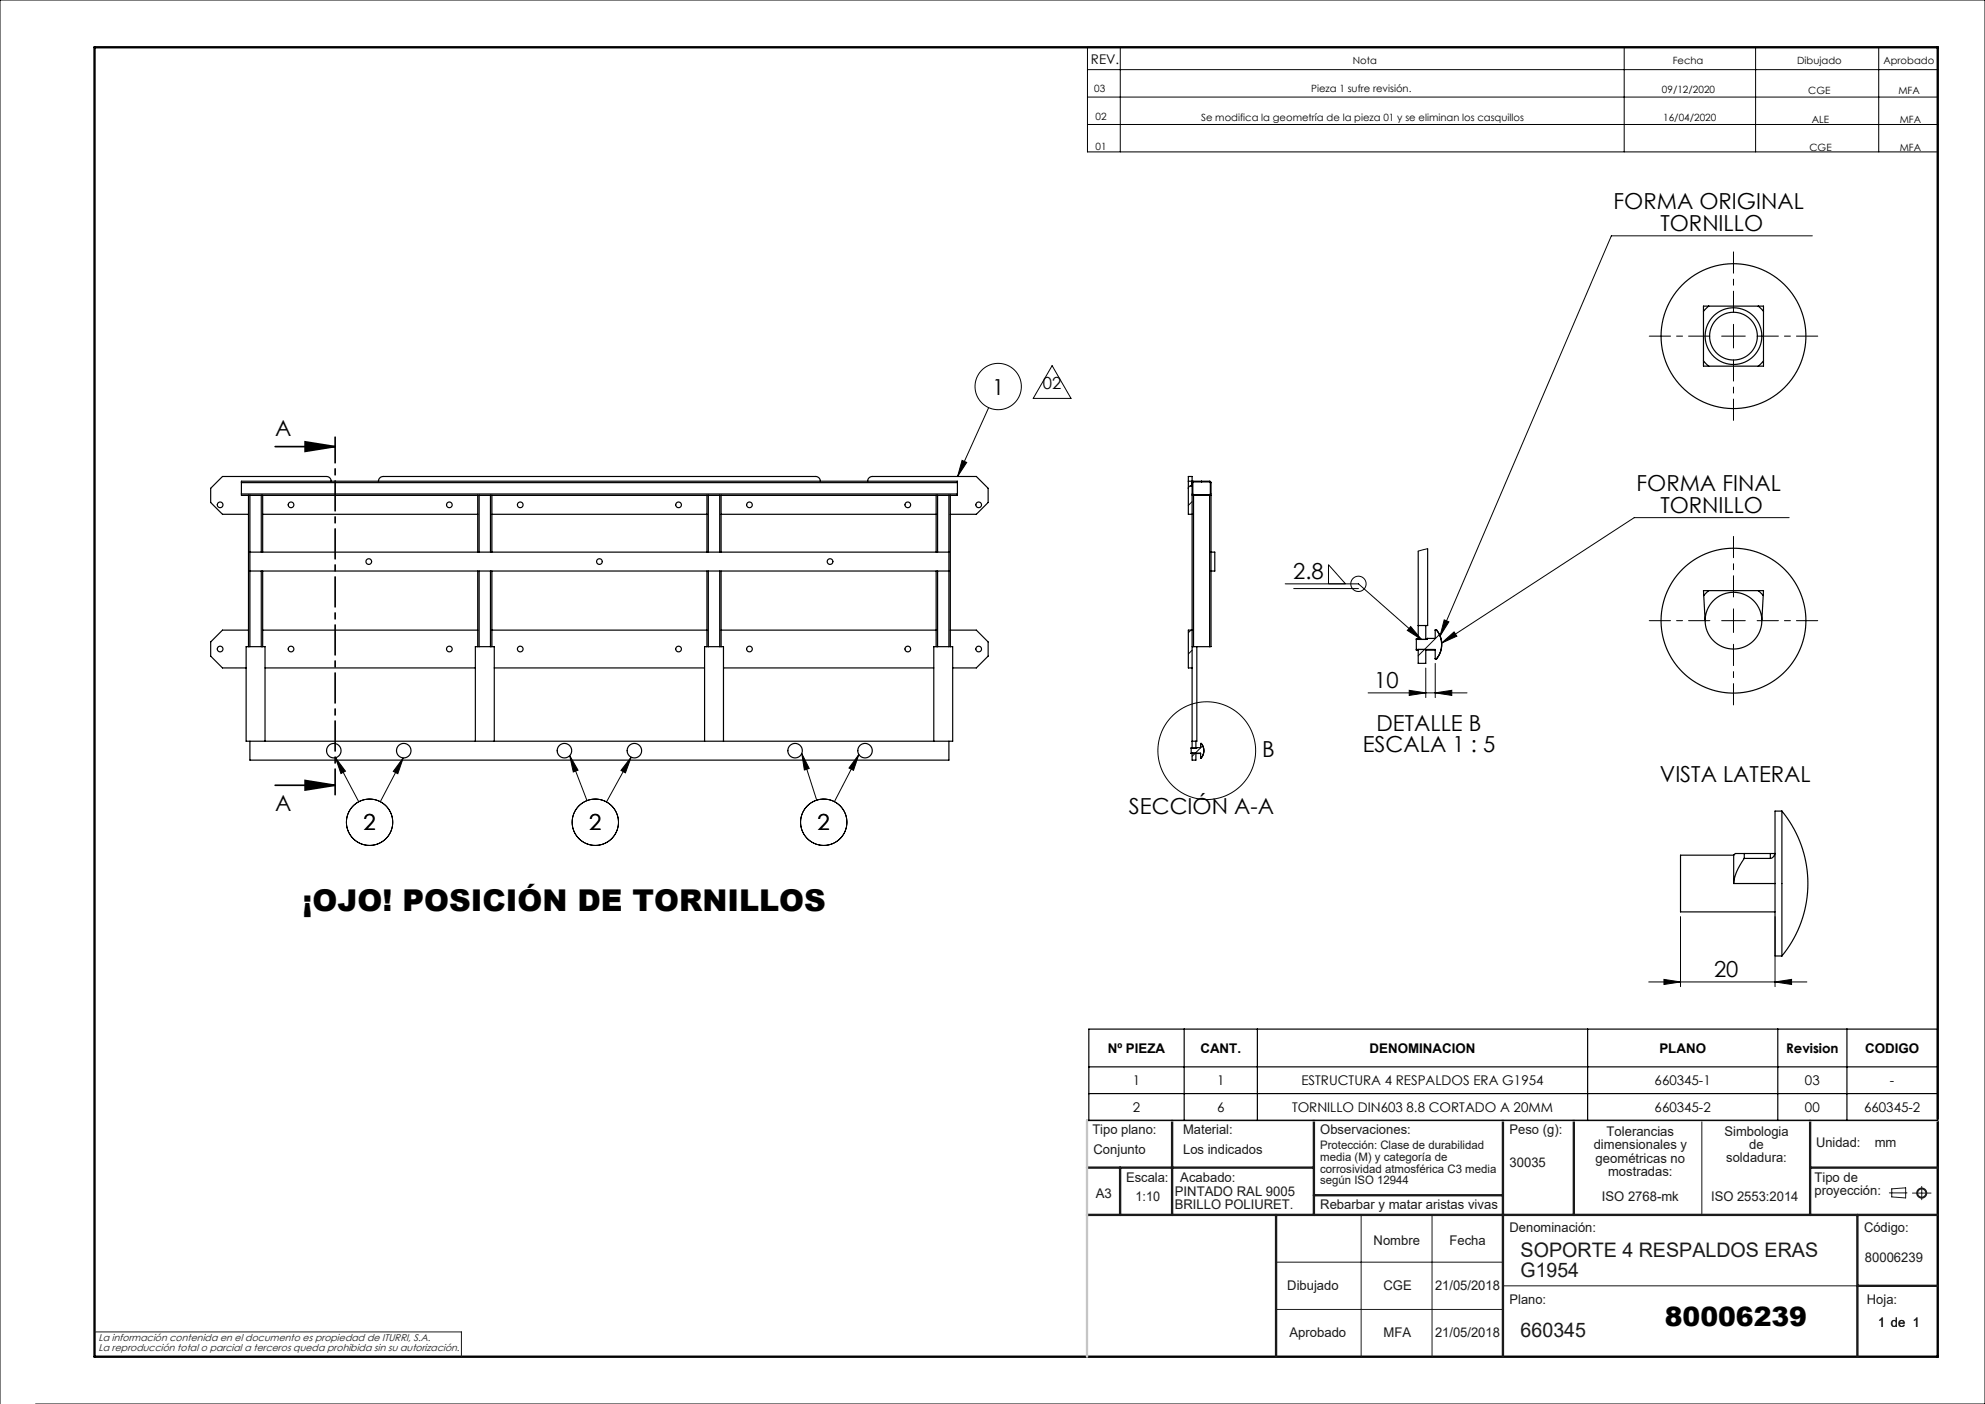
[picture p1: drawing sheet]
<svg xmlns="http://www.w3.org/2000/svg" width="420mm" height="297mm" viewBox="0 0 420 297" stroke-linecap="round" stroke-linejoin="round" font-family="sans-serif">
<g fill="none" stroke="#191924" stroke-width=".21">
<path d="M360.1 237v20M288 257v30M303 257v30M399.7 252.3h3.8M400.3 251.5l2.9-.2v2.1l-2.9-.2zM404.6 252.4h4M406.6 251v2.8M270 267h48M270 277h48M318 272h75M20 281.8h77.6v5.2"/>
<circle cx="406.6" cy="252.4" r="1.07"/>
<circle cx="406.6" cy="252.4" r=".86"/>
</g>
<g fill="none" stroke="#000" stroke-width=".21">
<path d="M230.1 10h179.9v22.1h-179.9zM230.1 14.7h179.9M237 10v22.1M343.7 10v22.1M371.5 10v22.1M397.5 10v22.1M230.1 20.5h179.9M230.1 26.3h179.9M383.5 49.9h-42.6l-36.2 84.7M222.6 77.4l4 6.9h-8zM364.3 71.1h5M366.8 68.6v5"/>
<path d="M203.6 97.4l.9 .4-1.9 3zM209.2 86.2l-6.6 14.6M252.2 106.1l-.8 .8M256.2 102.1l-.1 .2M302.1 116.1l-2 .5M378.6 109.5h-32.8l-40.8 26.5M252 133.3l-.6 .6M252.2 137.5l-.8 .8M271.9 123.5h15.5l13.4 11.8M273.7 124.5h13.7M281.1 123.5v-4l3.6 4M298.5 132.5l2.3 2.8-3-1.9z"/>
<path d="M304 139.3h.1M304.6 134.2l-4.5 4.5M305 136l2.7-2.3 .5 .9zM305.6 131.1l1 .5-1.9 3zM364.3 131.3h5M366.8 128.8v5M120.5 159.8l3.7 9.6M120.5 159.8l1.8 3.1-1 .4zM169.6 159.4l1.6 3.2-1 .3zM169.6 159.4l3.2 9.9M181.7 159.6l-1.1 3.4-1-.5zM181.7 159.6l-5.2 10"/>
<path d="M254.5 157.8l-2.3 2.2M289.5 146.6h20.9M298.2 146l3.5 .6-3.5 .5zM301.7 141.3v6.3M303.7 146.6l3.5-.6v1.1zM303.7 140.3v7.3M71 160.3l2.1 2.8-1 .5zM71 160.3l4.9 9.3M85.3 160.3l-1.1 3.4-1-.5zM85.3 160.3l-4.8 9.3M133.5 160.2l-1.2 3.3-.9-.5zM133.5 160.2l-5.2 9.4"/>
<path d="M355.6 193.9v14.8M375.6 193.9v14.8M348.8 207.7h33.5M352.1 207.2l3.5 .5-3.5 .6zM375.6 207.7l3.5-.5v1.1zM7.5 297h412.5v-297h-420v297"/>
<circle cx="211.2" cy="81.8" r="4.9"/>
<circle cx="287.4" cy="123.5" r="1.62"/>
<circle cx="255.3" cy="158.8" r="10.3"/>
<circle cx="78.2" cy="173.9" r="4.9"/>
<circle cx="126" cy="173.9" r="4.9"/>
<circle cx="174.3" cy="173.9" r="4.9"/>
</g>
<path d="M20 10h390v277h-390z" fill="none" stroke="#000" stroke-width=".5"/>
<g fill="none" stroke="#191924" stroke-width=".5">
<path d="M248 237v20M278 237v20M318 237v50M333 237v20M383 237v20M230 257h180M230 247h48M237 247v10M270 257v30M278 252.8h40M383 247h27M393 257v30"/>
<path d="M393 272h17"/>
</g>
<path d="M410 237h-180v50" fill="none" stroke="#c0c0c0" stroke-width=".5"/>
<path d="M58.2 94.5h12.7M64.6 93.5l6.3 1-6.3 1zM58.2 166.1h12.7M64.6 165.1l6.3 1-6.3 1z" fill="none" stroke="#000" stroke-width=".35"/>
<g fill="none" stroke="#000" stroke-width=".25">
<path d="M360.4 76.3l1.1 1.2M360.4 65.9v10.4M360.4 76.3v1.2h1.1M361.5 64.8l-1.1 1.1M361.5 64.8h10.5M361.5 77.5h10.5M361.5 64.8h-1.1v1.1M372 64.8l1.1 1.1M372 64.8h1.1v1.1M373.1 65.9v10.4M373.1 76.3l-1.1 1.2M373.1 76.3v1.2h-1.1"/>
<path d="M51.1 104.5v.3h1.5M51.1 102.1v-.3h151.5v.3M51.1 104.5h151.5M51.1 102.1h151.5M51.1 102.1v2.4M52.6 104.8h.3M52.6 104.8v32M52.9 104.8v32M52.9 104.8h2.4M52.9 116.8h147.9M55.3 104.8h.3M55.3 104.8v12"/>
<path d="M55.6 104.8h45.5M55.6 108.8h45.5M55.6 104.8v12M70.1 101.8a1 1 0 0 0-1-1h-22l-2.5 2.5v3l2.5 2.5h5.5M80.1 101.8a1 1 0 0 1 1-1h91.5a1 1 0 0 1 1 1M101.1 104.8h.3M101.1 104.8v12M101.4 104.8h2.4M101.4 104.8v12M103.8 104.8h.3M103.8 104.8v12M104.1 104.8h45.5"/>
<path d="M104.1 108.8h45.5M104.1 104.8v12M149.6 104.8h.3M149.6 104.8v12M149.9 104.8h2.4M149.9 104.8v12M152.3 104.8h.3M152.3 104.8v12M152.6 104.8h45.5M152.6 108.8h45.5M152.6 104.8v12M183.6 101.8a1 1 0 0 1 1-1h22l2.5 2.5v3l-2.5 2.5h-5.5"/>
<path d="M198.1 104.8h.3M198.1 104.8v12M198.4 104.8h2.4M198.4 104.8v12M200.8 104.8h.3M200.8 104.8v32M201.1 104.8v32M202.6 104.5v.3h-1.5M202.6 102.1v2.4M251.4 101.8v-1h.8v1M251.4 101.8h.8M251.4 101.8v7h.8"/>
<path d="M252.2 102.1l.3-.3h3.6l.1 .3v2.4l-.3 .3M252.2 104.5l.3 .3M252.2 102.8a.6 .6 0 0 0-.8 .4v.1M252.2 104.8h.3M252.2 101.8v56.5M252.4 102h3.6l.1 2.6h-3.6zM252.5 104.8h3.4M252.5 104.8v32M254.2 101.8v.1M254.2 104.6v.2M255.9 104.8h.3v32h-.3M255.9 104.8v32"/>
<path d="M256.2 116.8h.8v4h-.8M300.1 116.6v18.7M302.1 116.1v16.2h-2M52.6 136.8h.3M52.6 136.8h-.5v20h149.5v-20h-.5M52.6 133.3h-5.5l-2.5 2.5v3l2.5 2.5h5M52.9 136.8h2.4M52.9 120.8h147.9M55.3 136.8h.3M55.3 120.8v16M55.6 136.8h.5v20M55.6 133.3h45.5"/>
<path d="M55.6 120.8v16M101.1 136.8h.3M101.1 136.8h-.5v20M101.1 120.8v16M101.4 136.8h2.4M101.4 120.8v16M103.8 136.8h.3M103.8 120.8v16M104.1 136.8h.5v20M104.1 133.3h45.5M104.1 120.8v16M149.6 136.8h.3"/>
<path d="M149.6 136.8h-.5v20M149.6 120.8v16M149.9 136.8h2.4M149.9 120.8v16M152.3 136.8h.3M152.3 120.8v16M152.6 136.8h.5v20M152.6 133.3h45.5M152.6 120.8v16M198.1 136.8h.3M198.1 136.8h-.5v20M198.1 120.8v16"/>
<path d="M198.4 136.8h2.4M198.4 120.8v16M200.8 136.8h.3M201.1 133.3h5.5l2.5 2.5v3l-2.5 2.5h-5M252.2 136.8h3.7M252.2 133.3h-.8v8h.8M253.2 136.8v20h-1M299.7 137.4v.1h.4M299.7 137.4h4v1.9M299.7 135.3v2.1M299.7 135.3h2.2M300.1 135.1h-.4v.2"/>
<path d="M300.1 137.4v2.9h1.6v-2.9M301.7 135.1h.2M301.7 137.5h2M301.7 132.3v3M301.9 135.1v.2M302.1 135.1h-.2M302.1 135.1l-.2 .2M303.7 139.3l.3 .1M303.7 133.3h.3M303.7 139.3h.3M303.7 133.3v1.8h-1.6M304 133.3a4.8 4.8 0 0 1 0 6.1"/>
<path d="M304 133.3a4.8 4.8 0 0 1 0 6M304 133.3h-.3M304 139.3v.1M304 133.3h.1M360.5 126l.3 5.3M361.5 124.9l-1 1.1M361.5 124.9h10.5M361.5 124.9h-1.1l.1 1.1M372 124.9l1.1 1.1M372 124.9h1.1v1.1M373.1 126l-.3 5.3M52.9 156.8v4h147.9v-4"/>
<path d="M56.1 141.3h44.5M104.6 141.3h44.5M153.1 141.3h44.5M252 159.3l.2 .1M252 159.3h2v1M252 158.3v1M252 158.3h1.2M252.2 158.2l-.2 .1M252.2 159.3v1.5h.8v-1.5M253 158.2h.2M253 159.4h1M253 156.8v1.5"/>
<path d="M253.2 158.2v.1M253.2 158.2h.1M254 157.3v.9l-.8 .1M254 157.3h.2M254.2 157.3a2.41 2.41 0 0 1 0 3M254.2 157.3a2.39 2.39 0 0 1 0 3M254.2 157.3h-.2M254.2 157.3h.1M254 160.3h.2M254.2 160.3h.1M377 171.6a24.1 24.1 0 0 1 0 30.6M377 171.6v30.6"/>
<path d="M377 171.6h-1.4v15.3M366.8 180.9v6M366.8 180.9h-11.2v12h20M366.8 186.9h8.8M369.1 180.6h-.8a1.4 1.4 0 0 0-1.5 .3M369.1 180.6v1M369.1 181.6a10.7 10.7 0 0 0-2.3 5.3M369.1 181.6h5.5M369.1 180.6h5.5M374.6 180.6h.9M374.6 180.6v1M375.5 180.6l-.3 .6-.6 .4"/>
<path d="M375.5 180.6h.1M375.6 186.9v15.3h1.4M230.4 217.7h179.5v19.3h-179.5zM250.6 217.7v19.3M266 217.7v19.3M335.9 217.7v19.3M376.2 217.7v19.3M390.8 217.7v19.3M230.4 225.7h179.5M230.4 231.3h179.5"/>
<circle cx="366.8" cy="71.1" r="6"/>
<circle cx="366.8" cy="71.1" r="15.3"/>
<circle cx="366.8" cy="71.1" r="5.1"/>
<circle cx="46.6" cy="106.8" r=".6"/>
<circle cx="61.6" cy="106.8" r=".6"/>
<circle cx="78" cy="118.8" r=".6"/>
<circle cx="95.1" cy="106.8" r=".6"/>
<circle cx="110.1" cy="106.8" r=".6"/>
<circle cx="126.8" cy="118.8" r=".6"/>
<circle cx="143.6" cy="106.8" r=".6"/>
<circle cx="158.6" cy="106.8" r=".6"/>
<circle cx="175.6" cy="118.8" r=".6"/>
<circle cx="192.1" cy="106.8" r=".6"/>
<circle cx="207.1" cy="106.8" r=".6"/>
<circle cx="46.6" cy="137.3" r=".6"/>
<circle cx="61.6" cy="137.3" r=".6"/>
<circle cx="95.1" cy="137.3" r=".6"/>
<circle cx="110.1" cy="137.3" r=".6"/>
<circle cx="143.6" cy="137.3" r=".6"/>
<circle cx="158.6" cy="137.3" r=".6"/>
<circle cx="192.1" cy="137.3" r=".6"/>
<circle cx="207.1" cy="137.3" r=".6"/>
<circle cx="366.8" cy="131.3" r="15.3"/>
<circle cx="366.8" cy="131.3" r="6"/>
<circle cx="70.6" cy="158.8" r="1.53"/>
<circle cx="85.4" cy="158.8" r="1.53"/>
<circle cx="119.4" cy="158.8" r="1.53"/>
<circle cx="134.2" cy="158.8" r="1.53"/>
<circle cx="168.2" cy="158.8" r="1.53"/>
<circle cx="183" cy="158.8" r="1.53"/>
</g>
<path d="M361.8 71.1h-12.8M366.8 66.1v-12.8M366.8 76.1v12.8M371.8 71.1h12.8M361.8 131.3h-12.8M366.8 136.3v12.8M366.8 126.3v-12.8M371.8 131.3h12.8" fill="none" stroke="#000" stroke-width=".21" stroke-dasharray="15.2 1.3 1.3 1.3" stroke-dashoffset="10.7"/>
<path d="M70.9 92.5v75.6" fill="none" stroke="#000" stroke-width=".35" stroke-dasharray="6.3 1.3 1.3 1.3" stroke-dashoffset=".9"/>
<g fill="#000">
<path d="M64.6 93.5l6.3 1-6.3 1zM64.6 165.1l6.3 1-6.3 1z"/>
<path d="M298.2 146l3.5 .6-3.5 .5zM303.7 146.6l3.5-.6v1.1z"/>
<path d="M71 160.3l2.1 2.8-1 .5zM85.3 160.3l-1.1 3.4-1-.5zM120.5 159.8l1.8 3.1-1 .4zM133.5 160.2l-1.2 3.3-.9-.5zM169.6 159.4l1.6 3.2-1 .3zM181.7 159.6l-1.1 3.4-1-.5zM203.6 97.4l.9 .4-1.9 3zM305.6 131.1l1 .5-1.9 3zM305 136l2.7-2.3 .5 .9zM298.5 132.5l2.3 2.8-3-1.9z"/>
<path d="M352.1 207.2l3.5 .5-3.5 .6zM375.6 207.7l3.5-.5v1.1z"/>
</g>
<text font-size="6.3" x="64" y="192.7">¡OJO! POSICIÓN DE TORNILLOS</text>
<text font-size="5.6" x="352.2" y="280.5">80006239</text>
<g font-size="4.7">
<text x="341.4" y="44.3">FORMA ORIGINAL</text>
<text x="351.3" y="48.8">TORNILLO</text>
<text x="209.9" y="83.5">1</text>
<text x="58.2" y="92.3">A</text>
<text x="346.3" y="103.9">FORMA FINAL</text>
<text x="351.3" y="108.4">TORNILLO</text>
<text x="273.6" y="122.5">2.8</text>
<text x="290.8" y="145.6">10</text>
<text x="291.3" y="154.6">DETALLE B</text>
<text x="267" y="160.2">B</text>
<text x="288.3" y="159.1">ESCALA 1 : 5</text>
<text x="351.2" y="165.4">VISTA LATERAL</text>
<text x="58.2" y="171.5">A</text>
<text x="238.9" y="172.2">SECCIÓN A-A</text>
<text x="76.9" y="175.6">2</text>
<text x="124.7" y="175.6">2</text>
<text x="173" y="175.6">2</text>
<text x="362.7" y="206.7">20</text>
</g>
<g font-size="4.2" fill="#191924">
<text x="321.7" y="265.9">SOPORTE 4 RESPALDOS ERAS</text>
<text x="321.7" y="270.1">G1954</text>
<text x="321.7" y="282.8">660345</text>
</g>
<text font-size="3.5" x="220.7" y="82.3">02</text>
<g font-size="2.8">
<text x="230.8" y="13.6">REV.</text>
<text x="234.4" y="222.7">Nº PIEZA</text>
<text x="254" y="222.7">CANT.</text>
<text x="289.8" y="222.7">DENOMINACION</text>
<text x="351.1" y="222.7">PLANO</text>
<text x="377.9" y="222.7">Revision</text>
<text x="394.6" y="222.7">CODIGO</text>
<text x="239.7" y="229.6">1</text>
<text x="257.5" y="229.6">1</text>
<text x="275.4" y="229.6">ESTRUCTURA 4 RESPALDOS ERA G1954</text>
<text x="350.1" y="229.6">660345-1</text>
<text x="381.9" y="229.6">03</text>
<text x="399.9" y="229.6">-</text>
<text x="239.7" y="235.2">2</text>
<text x="257.5" y="235.2">6</text>
<text x="273.4" y="235.2">TORNILLO DIN603 8.8 CORTADO A 20MM</text>
<text x="350.1" y="235.2">660345-2</text>
<text x="381.9" y="235.2">00</text>
<text x="394.4" y="235.2">660345-2</text>
</g>
<g font-size="2.8" fill="#191924">
<text x="231.1" y="239.9">Tipo plano:</text>
<text x="250.3" y="239.9">Material:</text>
<text x="279.3" y="239.9">Observaciones:</text>
<text x="319.4" y="239.9">Peso (g):</text>
<text x="231.4" y="244.1">Conjunto</text>
<text x="250.3" y="244.1">Los indicados</text>
<text x="337.2" y="243.1">dimensionales y</text>
<text x="337.6" y="246">geométricas no</text>
<text x="339.9" y="240.3">Tolerancias</text>
<text x="364.9" y="240.2">Simbologia</text>
<text x="365.3" y="245.9">soldadura:</text>
<text x="370.1" y="243">de</text>
<text x="384.2" y="242.7">Unidad:</text>
<text x="396.7" y="242.7">mm</text>
<text x="238.3" y="250">Escala:</text>
<text x="249.7" y="250">Acabado:</text>
<text x="319.4" y="246.9">30035</text>
<text x="340.2" y="248.8">mostradas:</text>
<text x="383.9" y="250">Tipo de</text>
<text x="231.9" y="253.4">A3</text>
<text x="240.3" y="254">1:10</text>
<text x="248.6" y="253">PINTADO RAL 9005</text>
<text x="248.6" y="255.8">BRILLO POLIURET.</text>
<text x="279.3" y="255.7">Rebarbar y matar aristas vivas</text>
<text x="338.9" y="254">ISO 2768-mk</text>
<text x="362" y="254">ISO 2553:2014</text>
<text x="383.9" y="252.8">proyección:</text>
<text x="290.6" y="263.3">Nombre</text>
<text x="306.7" y="263.3">Fecha</text>
<text x="319.4" y="260.6">Denominación:</text>
<text x="394.4" y="260.6">Código:</text>
<text x="394.6" y="266.9">80006239</text>
<text x="272.4" y="273">Dibujado</text>
<text x="292.7" y="273">CGE</text>
<text x="303.6" y="273">21/05/2018</text>
<text x="319.4" y="275.8">Plano:</text>
<text x="395" y="275.8">Hoja:</text>
<text x="397.4" y="280.6">1 de 1</text>
<text x="272.8" y="282.8">Aprobado</text>
<text x="292.7" y="282.8">MFA</text>
<text x="303.6" y="282.8">21/05/2018</text>
</g>
<g font-size="2.5" fill="#191924">
<text x="279.3" y="243.1">Protección: Clase de durabilidad</text>
<text x="279.3" y="245.6">media (M) y categoría de</text>
<text x="279.3" y="248.1">corrosividad atmosférica C3 media</text>
<text x="279.3" y="250.5">según ISO 12944</text>
</g>
<g font-size="2.1">
<text x="286.2" y="13.6">Nota</text>
<text x="353.9" y="13.6">Fecha</text>
<text x="380.3" y="13.6">Dibujado</text>
<text x="398.5" y="13.6">Aprobado</text>
<text x="231.5" y="19.4">03</text>
<text x="277.4" y="19.5">Pieza 1 sufre revisión.</text>
<text x="351.7" y="19.6">09/12/2020</text>
<text x="382.6" y="19.9">CGE</text>
<text x="401.7" y="19.9">MFA</text>
<text x="231.8" y="25.4">02</text>
<text x="254.1" y="25.5">Se modifica la geometría de la pieza 01 y se eliminan los casquillos</text>
<text x="351.9" y="25.6">16/04/2020</text>
<text x="383.4" y="25.9">ALE</text>
<text x="401.9" y="25.9">MFA</text>
<text x="231.8" y="31.8">01</text>
<text x="382.9" y="31.9">CGE</text>
<text x="401.9" y="31.9">MFA</text>
</g>
<g font-size="2.1" fill="#191924">
<text x="20.8" y="283.7">La información contenida en el documento es propiedad de ITURRI, S.A.</text>
<text x="20.8" y="285.7">La reproducción total o parcial a terceros queda prohibida sin su autorización.</text>
</g>
</svg>
